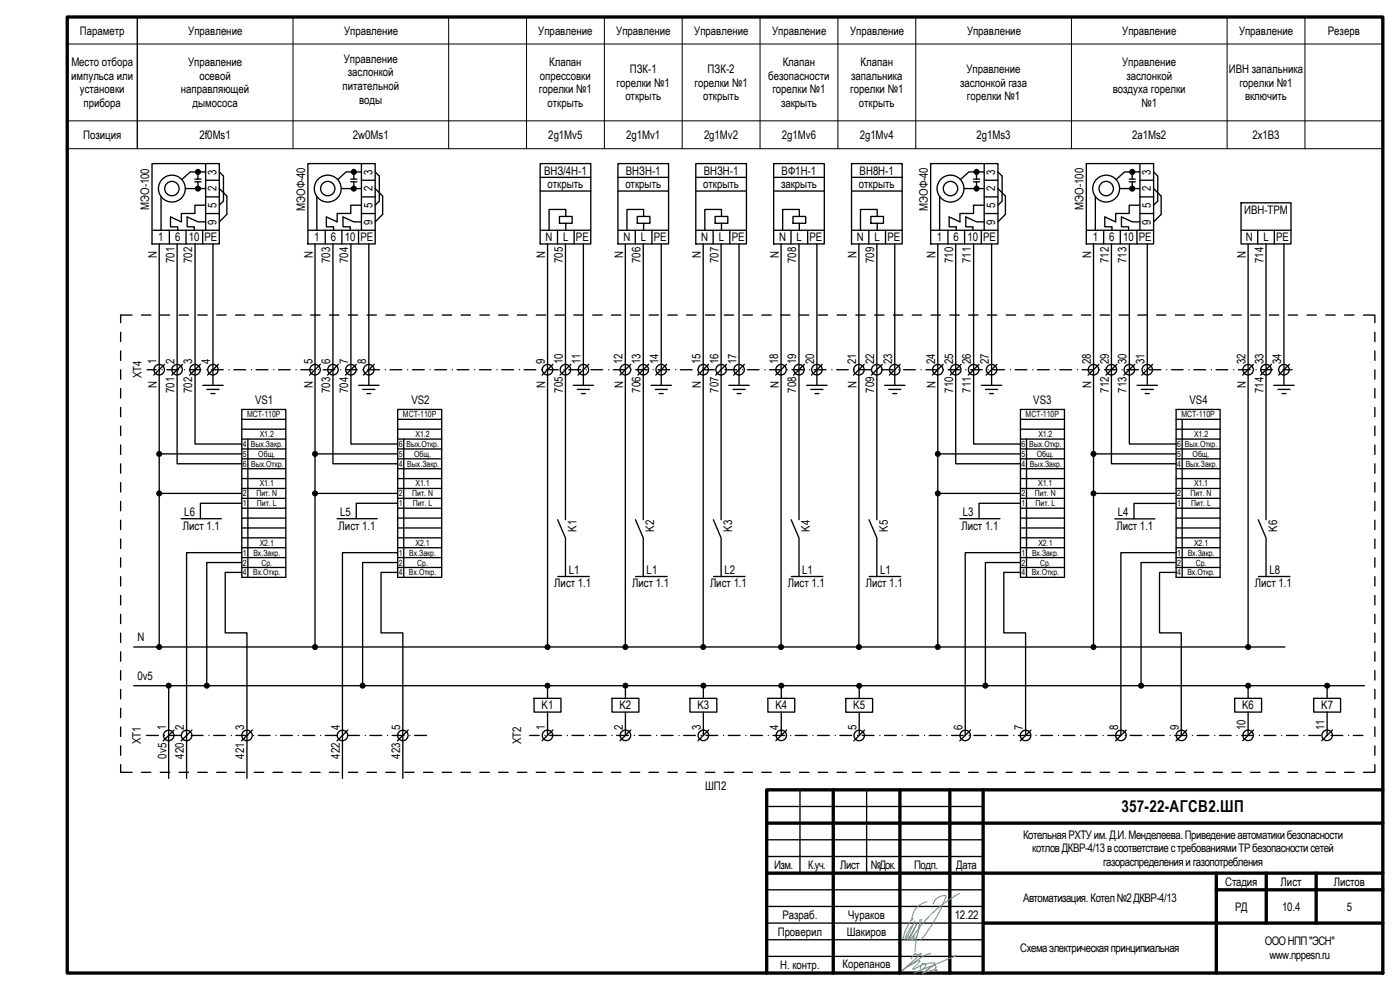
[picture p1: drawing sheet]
<svg xmlns="http://www.w3.org/2000/svg" width="420mm" height="297mm" viewBox="0 0 420 297" stroke-linecap="round" stroke-linejoin="round" font-family="sans-serif">
<g fill="none" stroke="#000" stroke-width=".4">
<path d="M45.6 49.1h20.2v24.1h-20.2zM48.3 58.9v10.2M55.6 56.6h6.1M58.5 53.7h1.8M58.5 54.5h1.8M59.4 52.2v1.5M59.4 54.5v1.6M61.7 51.6h-4.6l-2.5 2.3M61.7 49.1v20M61.7 54.1h4.1M61.7 59.1h4.1M65.8 51.6l1.3 1.2v7.5l-1.3 1.3"/>
<path d="M65.8 56.6l2.3 2.2v5.5l-2.3 2.3M92.4 49.1h20.2v24.1h-20.2zM95.1 58.9v10.2M102.4 56.6h6.1M105.3 53.7h1.8M105.3 54.5h1.8M106.2 52.2v1.5M106.2 54.5v1.6M108.5 51.6h-4.6l-2.5 2.3M108.5 54.1h4.1M108.5 59.1h4.1M108.5 49.1v20"/>
<path d="M112.6 51.6l1.2 1.2v7.5l-1.2 1.3M112.6 56.6l2.2 2.2v5.5l-2.2 2.3M162.1 49.1h15.2v24.1h-15.2zM162.1 53.2h15.2M162.1 57.3h15.2M185.5 53.2h15.1M185.5 57.3h15.1M185.5 49.1h15.1v24.1h-15.1zM208.8 53.2h15.2M208.8 57.3h15.2M208.8 49.1h15.2v24.1h-15.2zM232.2 53.2h15.2"/>
<path d="M232.2 57.3h15.2M232.2 49.1h15.2v24.1h-15.2zM255.6 53.2h15.2M255.6 57.3h15.2M255.6 49.1h15.2v24.1h-15.2zM279.3 49.1h20.2v24.1h-20.2zM282 58.9v10.2M289.3 56.6h6.1M292.2 53.7h1.8M292.2 54.5h1.8M293.1 52.2v1.5M293.1 54.5v1.6"/>
<path d="M295.4 51.6h-4.6l-2.6 2.3M295.4 54.1h4.1M295.4 59.1h4.1M295.4 49.1v20M299.5 51.6l1.2 1.2v7.5l-1.2 1.3M299.5 56.6l2.2 2.2v5.5l-2.2 2.3M326 49.1h20.2v24.1h-20.2zM328.7 58.9v10.2M336 56.6h6.1M338.9 53.7h1.8M338.9 54.5h1.8M339.8 52.2v1.5"/>
<path d="M339.8 54.5v1.6M342.1 54.1h4.1M342.1 59.1h4.1M342.1 49.1v20M342.1 51.6h-4.6l-2.5 2.3M346.2 51.6l1.3 1.2v7.5l-1.3 1.3M346.2 56.6l2.3 2.2v5.5l-2.3 2.3M45.8 69.1h20M47.8 73.2v120.2M50.8 69.1v4.1M53.2 73.2v65.9h19.4M55.8 69.1v4.1"/>
<path d="M58.5 73.2v60h14.1M60.8 69.1v4.1M61.7 66.6h-2.3l-3.2-1.5v3h2.1v1M61.7 61.6h-3.2v2.5h-4.1v2.5l-3.2-1.5v3h2.1v1M61.7 64.1h4.1M63.9 73.2v42.4M92.6 69.1h20M94.5 73.2v120.2M97.6 69.1v4.1M99.9 73.2v65.9h19.4M102.6 69.1v4.1M105.3 73.2v60h14"/>
<path d="M107.6 69.1v4.1M108.5 61.6h-3.2v2.5h-4.1v2.5l-3.3-1.5v3h2.2v1M108.5 66.6h-2.3l-3.3-1.5v3h2.2v1M108.5 64.1h4.1M110.7 73.2v42.4M162.3 69.1h15M164.3 73.2v120.2M167.3 69.1v4.1M167.9 64.9h3.8v2.1h-3.8zM169.7 73.2v82.7M169.8 64.9v-2.1h-5v6.3M169.8 67v2.1"/>
<path d="M172.3 69.1v4.1M175.1 73.2v42.4M185.7 69.1h14.9M187.7 73.2v120.2M190.7 69.1v4.1M191.3 64.9h3.8v2.1h-3.8zM193 73.2v82.7M193.2 64.9v-2.1h-5v6.3M193.2 67v2.1M195.7 69.1v4.1M198.4 73.2v42.4M209 69.1h15"/>
<path d="M211 73.2v120.2M214 69.1v4.1M214.6 64.9h3.8v2.1h-3.8zM216.4 73.2v82.7M216.5 64.9v-2.1h-5v6.3M216.5 67v2.1M219 69.1v4.1M221.8 73.2v42.4M232.4 69.1h15M234.4 73.2v120.2M237.4 69.1v4.1M238 64.9h3.8v2.1h-3.8z"/>
<path d="M239.8 73.2v82.7M239.9 64.9v-2.1h-5v6.3M239.9 67v2.1M242.4 69.1v4.1M245.2 73.2v42.4M255.7 69.1h15.1M257.8 73.2v120.2M260.7 69.1v4.1M261.4 64.9h3.7v2.1h-3.7zM263.2 73.2v82.7M263.3 64.9v-2.1h-5.1v6.3M263.3 67v2.1"/>
<path d="M265.8 69.1v4.1M268.5 73.2v42.4M279.5 69.1h20M281.4 73.2v120.2M284.5 69.1v4.1M286.8 73.2v65.9h19.4M289.5 69.1v4.1M292.2 73.2v60h14M294.5 69.1v4.1M295.4 61.6h-3.2v2.5h-4.1v2.5l-3.3-1.5v3h2.2v1M295.4 66.6h-2.3l-3.3-1.5v3h2.2v1M295.4 64.1h4.1"/>
<path d="M297.6 73.2v42.4M326.2 69.1h20M328.2 73.2v120.2M331.2 69.1v4.1M333.6 73.2v65.9h19.4M336.2 69.1v4.1M338.9 73.2v60h14.1M341.2 69.1v4.1M342.1 64.1h4.1M342.1 61.6h-3.2v2.5h-4.1v2.5l-3.2-1.5v3h2.1v1M342.1 66.6h-2.3l-3.2-1.5v3h2.1v1M344.3 73.2v42.4"/>
<path d="M372.5 60.9h14.9v12.3h-14.9zM372.5 69.1h14.9M374.6 73.2v120.2M377.5 69.1v4.1M380 73.2v82.7M382.4 69.1v4.1M385.3 73.2v42.4M36.2 99.7v2.8M39.6 94.5h-3.4v2.3M42.5 94.5h2.8M48.1 94.5h2.8M53.8 94.5h2.8"/>
<path d="M59.4 94.5h2.8M65 94.5h2.8M70.7 94.5h2.8M76.3 94.5h2.8M81.9 94.5h2.9M87.6 94.5h2.8M93.2 94.5h2.9M98.9 94.5h2.8M104.5 94.5h2.8M110.2 94.5h2.8M115.8 94.5h2.8M121.4 94.5h2.9"/>
<path d="M127.1 94.5h2.8M132.7 94.5h2.8M138.4 94.5h2.8M144 94.5h2.8M149.7 94.5h2.8M155.3 94.5h2.8M160.9 94.5h2.9M166.6 94.5h2.8M172.2 94.5h2.8M177.9 94.5h2.8M183.5 94.5h2.8M189.2 94.5h2.8"/>
<path d="M194.8 94.5h2.8M200.4 94.5h2.9M206.1 94.5h2.8M211.7 94.5h2.8M217.3 94.5h2.9M223 94.5h2.8M228.6 94.5h2.9M234.3 94.5h2.8M239.9 94.5h2.8M245.6 94.5h2.8M251.2 94.5h2.8M256.8 94.5h2.9"/>
<path d="M262.5 94.5h2.8M268.1 94.5h2.8M273.8 94.5h2.8M279.4 94.5h2.8M285.1 94.5h2.8M290.7 94.5h2.8M296.3 94.5h2.9M302 94.5h2.8M307.6 94.5h2.8M313.3 94.5h2.8M318.9 94.5h2.8M324.6 94.5h2.8"/>
<path d="M330.2 94.5h2.8M335.8 94.5h2.9M341.5 94.5h2.8M347.1 94.5h2.8M352.8 94.5h2.8M358.4 94.5h2.8M364 94.5h2.9M369.7 94.5h2.8M375.3 94.5h2.9M381 94.5h2.8M386.6 94.5h2.8M392.2 94.5h2.9"/>
<path d="M397.9 94.5h2.8M403.5 94.5h2.8M409.2 94.5h3.4v2.3M412.6 99.7v2.8M36.2 105.3v2.8M36.2 111v2.8M36.2 116.6v2.8M44.2 110.9h2.7M48.7 110.9h.1M49.4 109.3l-3.2 3.2M50.1 110.9h3.5M54.8 109.3l-3.3 3.2"/>
<path d="M55.4 110.9h.1M56.8 110.9h3.5M60.1 109.3l-3.2 3.2M60.9 115.6h6.1M62.1 110.9h.1M62.1 116.8h3.6M63.3 118.1h1.2M63.5 110.9h3.5M65.5 109.3l-3.2 3.2M68.8 110.9h.1M70.2 110.9h3.5M75.5 110.9h.1"/>
<path d="M76.9 110.9h3.5M82.2 110.9h.1M83.6 110.9h3.5M88.9 110.9h.1M90.3 110.9h3.5M95.6 110.9h.1M96.1 109.3l-3.2 3.2M97 110.9h3.5M101.5 109.3l-3.2 3.2M102.3 110.9h.1M103.7 110.9h3.5M106.9 109.3l-3.2 3.2"/>
<path d="M107.6 115.6h6.1M108.9 116.8h3.6M109 110.9h.1M110.1 118.1h1.2M110.4 110.9h3.5M112.3 109.3l-3.2 3.2M115.7 110.9h.1M117.1 110.9h3.5M122.4 110.9h.1M123.8 110.9h3.5M129.1 110.9h.1M130.5 110.9h3.5"/>
<path d="M135.8 110.9h.1M137.2 110.9h3.5M142.5 110.9h.1M143.9 110.9h3.5M149.2 110.9h.1M150.6 110.9h3.5M155.9 110.9h.1M157.3 110.9h3.5M162.5 110.9h.1M164 110.9h3.5M165.9 109.3l-3.2 3.2M169.3 110.9h.1"/>
<path d="M170.7 110.9h3.5M171.3 109.3l-3.2 3.2M172 115.6h6.1M173.3 116.8h3.6M174.5 118.1h1.2M175.9 110.9h.1M176.7 109.3l-3.3 3.2M177.4 110.9h3.5M182.7 110.9h.1M184.1 110.9h3.5M189.3 109.3l-3.2 3.2M189.3 110.9h.1"/>
<path d="M190.8 110.9h3.5M194.7 109.3l-3.3 3.2M195.4 115.6h6.1M196.1 110.9h.1M196.6 116.8h3.6M197.5 110.9h3.5M197.9 118.1h1.1M200.1 109.3l-3.3 3.2M202.8 110.9h.1M204.2 110.9h3.5M209.5 110.9h.1M210.9 110.9h3.5"/>
<path d="M212.7 109.3l-3.3 3.2M216.2 110.9h.1M217.6 110.9h3.5M218 109.3l-3.2 3.2M218.7 115.6h6.1M220 116.8h3.6M221.2 118.1h1.2M222.9 110.9h.1M223.4 109.3l-3.2 3.2M224.3 110.9h3.5M229.6 110.9h.1M231 110.9h3.5"/>
<path d="M236 109.3l-3.2 3.2M236.3 110.9h.1M237.7 110.9h3.5M241.4 109.3l-3.2 3.2M242.1 115.6h6.1M243 110.9h.1M243.3 116.8h3.7M244.4 110.9h3.5M244.6 118.1h1.2M246.8 109.3l-3.3 3.2M249.6 110.9h.1M251.1 110.9h3.5"/>
<path d="M256.4 110.9h.1M257.8 110.9h3.5M259.4 109.3l-3.3 3.2M263 110.9h.1M264.5 110.9h3.5M264.8 109.3l-3.3 3.2M265.5 115.6h6.1M266.7 116.8h3.7M267.9 118.1h1.2M269.8 110.9h.1M270.1 109.3l-3.2 3.2M271.2 110.9h3.5"/>
<path d="M276.4 110.9h.1M277.9 110.9h3.5M283.1 109.3l-3.3 3.2M283.2 110.9h.1M284.6 110.9h3.5M288.4 109.3l-3.2 3.2M289.8 110.9h.1M291.3 110.9h3.5M293.8 109.3l-3.2 3.2M294.5 115.6h6.1M295.8 116.8h3.6M296.6 110.9h.1"/>
<path d="M297 118.1h1.2M298 110.9h3.5M299.2 109.3l-3.2 3.2M303.2 110.9h.1M304.7 110.9h3.5M310 110.9h.1M311.4 110.9h3.5M316.6 110.9h.1M318.1 110.9h3.5M323.4 110.9h.1M324.7 110.9h3.6M329.8 109.3l-3.3 3.2"/>
<path d="M330 110.9h.1M331.5 110.9h3.5M335.2 109.3l-3.3 3.2M336.8 110.9h.1M338.1 110.9h3.6M340.5 109.3l-3.2 3.2M341.3 115.6h6.1M342.5 116.8h3.6M343.4 110.9h.1M343.7 118.1h1.2M344.9 110.9h3.5M345.9 109.3l-3.2 3.2"/>
<path d="M350.1 110.9h.1M351.6 110.9h3.5M356.8 110.9h.1M358.3 110.9h3.5M363.5 110.9h.1M365 110.9h3.5M370.2 110.9h.1M371.7 110.9h3.5M376.2 109.3l-3.3 3.2M376.9 110.9h.1M378.4 110.9h3.5M381.6 109.3l-3.3 3.2"/>
<path d="M382.3 115.6h6.1M383.5 116.8h3.6M383.6 110.9h.1M384.8 118.1h1.1M385.1 110.9h2.7M386.9 109.3l-3.2 3.2M412.6 105.3v2.8M412.6 111v2.8M412.6 116.6v2.8M36.2 122.2v2.9M36.2 127.9v2.8M36.2 133.5v2.8"/>
<path d="M36.2 139.2v2.8M48.5 136.2h24.1M72.6 122.9h13.2v50.3h-13.2zM72.6 125.8h13.2M72.6 128.8h13.2M72.6 131.7h13.2M72.6 134.7h13.2M72.6 137.7h13.2M74.4 131.7v41.5M95.3 136.2h24M119.3 122.9h13.3v50.3h-13.3zM119.3 125.8h13.3"/>
<path d="M119.3 128.8h13.3M119.3 131.7h13.3M119.3 134.7h13.3M119.3 137.7h13.3M121.2 131.7v41.5M282.2 136.2h24M306.2 122.9h13.3v50.3h-13.3zM306.2 125.8h13.3M306.2 128.8h13.3M306.2 131.7h13.3M306.2 134.7h13.3M306.2 137.7h13.3"/>
<path d="M308.1 131.7v41.5M328.9 136.2h24.1M353 122.9h13.2v50.3h-13.2zM353 125.8h13.2M353 128.8h13.2M353 131.7h13.2M353 134.7h13.2M353 137.7h13.2M354.8 125.8v47.4M412.6 122.2v2.9M412.6 127.9v2.8M412.6 133.5v2.8"/>
<path d="M412.6 139.2v2.8M36.2 144.8v2.8M36.2 150.5v2.8M36.2 156.1v2.8M48.5 148h24.1M54.4 155.6h12M72.6 151h-12.5v4.6M72.6 140.6h13.2M72.6 143.6h13.2M72.6 146.6h13.2M72.6 149.5h13.2M72.6 152.5h13.2"/>
<path d="M72.6 155.4h13.2M72.6 158.4h13.2M95.3 148h24M101.2 155.6h12M119.3 151h-12.4v4.6M119.3 140.6h13.3M119.3 143.6h13.3M119.3 146.6h13.3M119.3 149.5h13.3M119.3 152.5h13.3M119.3 155.4h13.3M119.3 158.4h13.3"/>
<path d="M167.4 155.9l2.3 5.5v11.6M190.7 155.9l2.3 5.5v11.6M214.1 155.9l2.3 5.5v11.6M237.4 155.9l2.4 5.5v11.6M260.8 155.9l2.4 5.5v11.6M282.2 148h24M288.1 155.6h12M306.2 151h-12.4v4.6M306.2 140.6h13.3M306.2 143.6h13.3M306.2 146.6h13.3M306.2 149.5h13.3"/>
<path d="M306.2 152.5h13.3M306.2 155.4h13.3M306.2 158.4h13.3M328.9 148h24.1M334.6 155.7h12M352.8 151h-12.5v4.7M353 155.4h13.2M353 158.4h13.2M353 140.6h13.2M353 143.6h13.2M353 146.6h13.2M353 149.5h13.2"/>
<path d="M353 152.5h13.2M377.6 155.9l2.4 5.5v11.6M412.6 144.8v2.8M412.6 150.5v2.8M412.6 156.1v2.8M36.2 161.7v2.8M36.2 167.4v2.8M36.2 173v2.8M36.2 178.6v2.9M72.6 161.4h13.2M72.6 164.3h13.2M72.6 167.3h13.2"/>
<path d="M72.6 170.3h13.2M72.6 168.8h-10.6v36.2M72.6 165.8h-16.6v67.7M72.6 171.7h-5v18.2h6.5v43.6M119.3 168.8h-10.5v36.2M119.3 171.7h-4.9v18.2h6.5v43.6M119.3 165.8h-16.5v67.7M119.3 161.4h13.3M119.3 164.3h13.3M119.3 167.3h13.3M119.3 170.3h13.3M167.4 173h9.5"/>
<path d="M190.8 173h9.4M214.1 173h9.5M237.5 173h9.5M260.8 173h9.5M306.2 168.8h-10.5v36.2M306.2 161.4h13.3M306.2 164.3h13.3M306.2 167.3h13.3M306.2 170.3h13.3M306.2 171.7h-4.9v18.2h6.5v30.8M306.2 165.8h-16.5v54.9M353 168.8h-10.6v36.2"/>
<path d="M353 161.4h13.2M353 164.3h13.2M353 167.3h13.2M353 170.3h13.2M353 171.7h-5v18.2h6.5v30.8M353 165.8h-16.6v54.9M377.7 173h9.4M412.6 161.7v2.8M412.6 167.4v2.8M412.6 173v2.8M412.6 178.6v2.9M36.2 184.3v2.8"/>
<path d="M36.2 189.9v2.9M36.2 195.6v2.8M40.1 194.1h345.5M412.6 184.3v2.8M412.6 189.9v2.9M412.6 195.6v2.8M36.2 201.2v2.8M36.2 206.9v2.8M36.2 212.5v2.8M36.2 218.1v2.9M40.1 205.7h369.4M50.6 206.5v27"/>
<path d="M52.2 219.1l-3.2 3.2M57.6 219.1l-3.2 3.2M75.7 219.1l-3.2 3.2M104.4 219.1l-3.3 3.2M122.5 219.1l-3.2 3.2M160.3 209.5h8v4.2h-8zM164.3 206.5v3M164.3 213.7v6.9M165.9 219l-3.2 3.2M183.7 209.5h8v4.2h-8zM187.7 206.5v3M187.7 213.7v6.9"/>
<path d="M189.3 219l-3.2 3.2M207.1 209.5h8v4.2h-8zM211.1 206.5v3M211.1 213.7v6.9M212.7 219l-3.2 3.2M230.5 209.5h8v4.2h-8zM234.5 206.5v3M234.5 213.7v6.9M236.1 219l-3.3 3.2M253.8 209.6h8.1v4.1h-8.1zM257.9 206.5v3.1M257.9 213.7v7"/>
<path d="M259.5 219.1l-3.3 3.2M291.3 219.1l-3.3 3.2M309.4 219.1l-3.2 3.2M338 219.1l-3.2 3.2M356.2 219.1l-3.3 3.2M370.6 209.5h8v4.2h-8zM374.6 206.5v3M374.6 213.7v6.9M376.2 219l-3.3 3.2M394.3 209.5h8v4.2h-8zM398.3 206.5v3M398.3 213.7v6.9"/>
<path d="M399.9 219l-3.2 3.2M412.6 201.2v2.8M412.6 206.9v2.8M412.6 212.5v2.8M412.6 218.1v2.9M36.2 223.8v2.8M36.2 229.4v2.3h3.4M42.5 231.7h2.8M44 220.7h3.6M48.1 231.7h2.8M49.3 220.7h.1M50.7 220.7h3.5"/>
<path d="M53.8 231.7h2.8M56 220.7h.1M57.4 220.7h3.5M59.4 231.7h2.8M62.7 220.7h.1M64.1 220.7h3.5M65 231.7h2.8M69.4 220.7h.1M70.7 231.7h2.8M70.8 220.7h3.5M76.1 220.7h.1M76.3 231.7h2.8"/>
<path d="M77.5 220.7h3.6M81.9 231.7h2.9M82.8 220.7h.1M84.2 220.7h3.5M87.6 231.7h2.8M89.5 220.7h.1M90.9 220.7h3.6M93.2 231.7h2.9M96.2 220.7h.1M97.6 220.7h3.5M98.9 231.7h2.8M102.9 220.7h.1"/>
<path d="M104.3 220.7h3.6M104.5 231.7h2.8M109.6 220.7h.1M110.2 231.7h2.8M111 220.7h3.5M115.8 231.7h2.8M116.3 220.7h.1M117.7 220.7h3.6M121.4 231.7h2.9M123 220.7h.1M124.4 220.7h3.6M127.1 231.7h2.8"/>
<path d="M132.7 231.7h2.8M138.4 231.7h2.8M144 231.7h2.8M149.7 231.7h2.8M155.3 231.7h2.8M159 220.7h2.8M160.9 231.7h2.9M163.6 220.7h.1M165 220.7h3.5M166.6 231.7h2.8M170.3 220.7h.1M171.7 220.7h3.5"/>
<path d="M172.2 231.7h2.8M177 220.7h.1M177.9 231.7h2.8M178.4 220.7h3.5M183.5 231.7h2.8M183.7 220.7h.1M185.1 220.7h3.5M189.2 231.7h2.8M190.4 220.7h.1M191.8 220.7h3.5M194.8 231.7h2.8M197.1 220.7h.1"/>
<path d="M198.5 220.7h3.5M200.4 231.7h2.9M203.8 220.7h.1M205.2 220.7h3.5M206.1 231.7h2.8M210.4 220.7h.1M211.7 231.7h2.8M211.9 220.7h3.5M217.2 220.7h.1M217.3 231.7h2.9M218.6 220.7h3.5M223 231.7h2.8"/>
<path d="M223.8 220.7h.1M225.3 220.7h3.5M228.6 231.7h2.9M230.6 220.7h.1M232 220.7h3.5M234.3 231.7h2.8M237.3 220.7h.1M238.7 220.7h3.5M239.9 231.7h2.8M240.1 237v25M244 220.7h.1M245.4 220.7h3.5"/>
<path d="M245.6 231.7h2.8M250.1 237v55M250.7 220.7h.1M251.2 231.7h2.8M252.1 220.7h3.5M256.8 231.7h2.9M257.4 220.7h.1M258.8 220.7h3.5M260.1 237v25M262.5 231.7h2.8M264.1 220.7h.1M265.5 220.7h3.5"/>
<path d="M268.1 231.7h2.8M270.1 237v55M270.8 220.7h.1M272.2 220.7h3.5M273.8 231.7h2.8M277.5 220.7h.1M278.9 220.7h3.5M279.4 231.7h2.8M284.2 220.7h.1M285.1 237v55M285.1 231.7h2.8M285.6 220.7h3.5"/>
<path d="M290.7 231.7h2.8M290.9 220.7h.1M292.3 220.7h3.5M295.1 237v55M296.3 231.7h2.9M297.5 220.7h.1M299 220.7h3.5M302 231.7h2.8M304.3 220.7h.1M305.7 220.7h3.5M307.6 231.7h2.8M310.9 220.7h.1"/>
<path d="M312.4 220.7h3.5M313.3 231.7h2.8M317.7 220.7h.1M318.9 231.7h2.8M319.1 220.7h3.5M324.3 220.7h.1M324.6 231.7h2.8M325.8 220.7h3.5M330.2 231.7h2.8M331.1 220.7h.1M332.5 220.7h3.5M335.8 231.7h2.9"/>
<path d="M337.7 220.7h.1M339.2 220.7h3.5M341.5 231.7h2.8M344.5 220.7h.1M345.9 220.7h3.5M347.1 231.7h2.8M351.1 220.7h.1M352.6 220.7h3.5M352.8 231.7h2.8M357.9 220.7h.1M358.4 231.7h2.8M359.3 220.7h3.5"/>
<path d="M364 231.7h2.9M364.5 220.7h.1M366 220.7h3.5M369.7 231.7h2.8M371.3 220.7h.1M372.6 220.7h3.6M375.3 231.7h2.9M377.9 220.7h.1M379.4 220.7h3.5M381 231.7h2.8M384.7 220.7h.1M386.1 220.7h3.5"/>
<path d="M386.6 231.7h2.8M391.3 220.7h.1M392.2 231.7h2.9M392.8 220.7h3.5M397.9 231.7h2.8M398 220.7h.1M399.5 220.7h3.5M403.5 231.7h2.8M404.7 220.7h.1M406.2 220.7h2.8M412.6 229.4v2.3h-3.4M412.6 223.8v2.8"/>
<path d="M415 237h-184.9v55M230.1 247h184.9M230.1 242h65M230.1 252h65M230.1 257h65M230.1 262h184.9M230.1 267h65M230.1 272h65M365 262v30M365 267h50M380 262v15M395 262v15"/>
<path d="M415 277h-184.9M230.1 287h65M230.1 282h65"/>
<circle cx="51.6" cy="56.6" r="4"/>
<circle cx="51.6" cy="56.6" r="2.16"/>
<circle cx="98.4" cy="56.6" r="2.16"/>
<circle cx="98.4" cy="56.6" r="4"/>
<circle cx="285.3" cy="56.6" r="2.16"/>
<circle cx="285.3" cy="56.6" r="4"/>
<circle cx="332" cy="56.6" r="4"/>
<circle cx="332" cy="56.6" r="2.16"/>
<circle cx="47.8" cy="110.9" r="1.57"/>
<circle cx="53.2" cy="110.9" r="1.57"/>
<circle cx="58.5" cy="110.9" r="1.57"/>
<circle cx="63.9" cy="110.9" r="1.57"/>
<circle cx="94.5" cy="110.9" r="1.58"/>
<circle cx="99.9" cy="110.9" r="1.58"/>
<circle cx="105.3" cy="110.9" r="1.57"/>
<circle cx="110.7" cy="110.9" r="1.57"/>
<circle cx="164.3" cy="110.9" r="1.57"/>
<circle cx="169.7" cy="110.9" r="1.57"/>
<circle cx="175.1" cy="110.9" r="1.57"/>
<circle cx="187.7" cy="110.9" r="1.58"/>
<circle cx="193.1" cy="110.9" r="1.58"/>
<circle cx="198.4" cy="110.9" r="1.57"/>
<circle cx="211" cy="110.9" r="1.57"/>
<circle cx="216.4" cy="110.9" r="1.58"/>
<circle cx="221.8" cy="110.9" r="1.58"/>
<circle cx="234.4" cy="110.9" r="1.57"/>
<circle cx="239.8" cy="110.9" r="1.57"/>
<circle cx="245.2" cy="110.9" r="1.57"/>
<circle cx="257.8" cy="110.9" r="1.58"/>
<circle cx="263.1" cy="110.9" r="1.57"/>
<circle cx="268.5" cy="110.9" r="1.57"/>
<circle cx="281.4" cy="110.9" r="1.57"/>
<circle cx="286.8" cy="110.9" r="1.58"/>
<circle cx="292.2" cy="110.9" r="1.58"/>
<circle cx="297.6" cy="110.9" r="1.57"/>
<circle cx="328.2" cy="110.9" r="1.57"/>
<circle cx="333.5" cy="110.9" r="1.57"/>
<circle cx="338.9" cy="110.9" r="1.57"/>
<circle cx="344.3" cy="110.9" r="1.57"/>
<circle cx="374.6" cy="110.9" r="1.57"/>
<circle cx="380" cy="110.9" r="1.58"/>
<circle cx="385.3" cy="110.9" r="1.58"/>
<circle cx="50.6" cy="220.7" r="1.57"/>
<circle cx="56" cy="220.7" r="1.57"/>
<circle cx="74.1" cy="220.7" r="1.57"/>
<circle cx="102.8" cy="220.7" r="1.57"/>
<circle cx="120.9" cy="220.7" r="1.57"/>
<circle cx="164.3" cy="220.6" r="1.57"/>
<circle cx="187.7" cy="220.6" r="1.58"/>
<circle cx="211.1" cy="220.6" r="1.58"/>
<circle cx="234.5" cy="220.6" r="1.57"/>
<circle cx="257.9" cy="220.7" r="1.57"/>
<circle cx="289.7" cy="220.7" r="1.57"/>
<circle cx="307.8" cy="220.7" r="1.57"/>
<circle cx="336.4" cy="220.7" r="1.57"/>
<circle cx="354.6" cy="220.7" r="1.57"/>
<circle cx="374.6" cy="220.6" r="1.57"/>
<circle cx="398.3" cy="220.6" r="1.58"/>
</g>
<g fill="none" stroke="#000" stroke-width=".3">
<path d="M20.2 13.2h394.8M41.2 5.1v39.5M87.9 5.1v39.5M134.7 5.1v39.5M158 5.1v39.5M181.4 5.1v39.5M204.7 5.1v39.5M228.1 5.1v39.5M251.5 5.1v39.5M274.8 5.1v39.5M321.6 5.1v39.5M368.3 5.1v39.5"/>
<path d="M391.6 5.1v39.5M20.2 36.3h394.8M20.2 44.6h394.8"/>
<circle cx="47.8" cy="136.2" r=".75"/>
<circle cx="94.6" cy="136.2" r=".75"/>
<circle cx="281.5" cy="136.2" r=".75"/>
<circle cx="328.2" cy="136.2" r=".75"/>
<circle cx="47.8" cy="148" r=".75"/>
<circle cx="94.6" cy="148.1" r=".75"/>
<circle cx="281.5" cy="148.1" r=".75"/>
<circle cx="328.2" cy="148" r=".75"/>
<circle cx="47.8" cy="194.1" r=".75"/>
<circle cx="94.6" cy="194.1" r=".75"/>
<circle cx="164.3" cy="194.1" r=".75"/>
<circle cx="187.7" cy="194.1" r=".75"/>
<circle cx="211" cy="194.1" r=".75"/>
<circle cx="234.4" cy="194.1" r=".75"/>
<circle cx="257.8" cy="194.1" r=".75"/>
<circle cx="281.5" cy="194.1" r=".75"/>
<circle cx="328.2" cy="194.1" r=".75"/>
<circle cx="374.6" cy="194.1" r=".75"/>
<circle cx="50.6" cy="205.7" r=".75"/>
<circle cx="62" cy="205.7" r=".74"/>
<circle cx="108.8" cy="205.7" r=".75"/>
<circle cx="164.3" cy="205.7" r=".75"/>
<circle cx="187.7" cy="205.7" r=".75"/>
<circle cx="211.1" cy="205.7" r=".75"/>
<circle cx="234.5" cy="205.7" r=".75"/>
<circle cx="257.9" cy="205.8" r=".75"/>
<circle cx="295.7" cy="205.7" r=".75"/>
<circle cx="342.5" cy="205.7" r=".75"/>
<circle cx="374.6" cy="205.7" r=".75"/>
<circle cx="398.3" cy="205.7" r=".75"/>
</g>
<g fill="none" stroke="#3dad99" stroke-width=".3">
<path d="M274 275.5a13 13 0 0 0-3 6.4M274.2 277.2a15 15 0 0 0-2.7 4.8M274.6 276.3l-2.7 5.6M275.6 279.6l-.7 2.9-.3 3M276.1 275.9l-.5 3.7M276.5 275.8l-.9 3.8M278.2 270.6a5.6 5.6 0 0 0-4.5 5.5M280.1 271.1a3.5 3.5 0 0 1 3.9-2.3 42.7 42.7 0 0 1-7.7 13.2M288 268a38.6 38.6 0 0 0-13.8 12.8M271.9 290.3l4-2.1 .1 .4-2 2.2h.3l2.1-1.3-.2 1 .1 .3 .3 .1 .8-.5a.66 .66 0 0 0 .4-1 .66 .66 0 0 0-1.1 0l3.4-.5h.5v.3l-3.7 2.8M272.2 281l.5 .1 .2 .6M272.9 281.9l2.3-4.7-2.8 4.8"/>
<path d="M273.6 281.6l-.2 .4M274 280.8a.64 .64 0 0 1 .2 .7 .64 .64 0 0 1-.6 .4zM274.1 281.6l-.7 .4M274.3 281l-.1 1.1M275.3 280.4l-.7 1.7M277 292l3.2-2.3a.46 .46 0 0 1 .5 0 .46 .46 0 0 1 .2 .6l-.3 .6 .3 .4a.26 .26 0 0 0 .3-.3 .26 .26 0 0 0-.4-.2l-4 1.2M279.3 286.2l-1.9 .5-6.5 4.4 5.7-5.1a1.59 1.59 0 0 1-2 .1l-1.2 1.6M287 286.8l-12.8 5.2"/>
</g>
<g fill="none" stroke="#000" stroke-width="1">
<path d="M20.2 5.1h394.8v286.9h-394.8zM250.1 237v55M270.1 237v55M285.1 237v55M295.1 237v55M415 237h-184.9v55M230.1 247h184.9M230.1 262h184.9M295.1 277h119.9M365 262v30M365 267h50M380 262v15"/>
<path d="M395 262v15"/>
</g>
<g fill="#000">
<circle cx="47.8" cy="136.2" r=".75"/>
<circle cx="94.5" cy="136.2" r=".74"/>
<circle cx="281.4" cy="136.2" r=".74"/>
<circle cx="328.2" cy="136.2" r=".75"/>
<circle cx="47.8" cy="148.1" r=".75"/>
<circle cx="94.5" cy="148" r=".74"/>
<circle cx="281.4" cy="148" r=".74"/>
<circle cx="328.2" cy="148.1" r=".75"/>
<circle cx="47.8" cy="194.1" r=".75"/>
<circle cx="94.5" cy="194.1" r=".74"/>
<circle cx="164.3" cy="194.1" r=".75"/>
<circle cx="187.7" cy="194.1" r=".74"/>
<circle cx="211" cy="194.1" r=".74"/>
<circle cx="234.4" cy="194.1" r=".75"/>
<circle cx="257.8" cy="194.1" r=".75"/>
<circle cx="281.4" cy="194.1" r=".74"/>
<circle cx="328.2" cy="194.1" r=".75"/>
<circle cx="374.6" cy="194.1" r=".74"/>
<circle cx="50.6" cy="205.7" r=".75"/>
<circle cx="62.1" cy="205.7" r=".75"/>
<circle cx="108.8" cy="205.7" r=".75"/>
<circle cx="164.3" cy="205.7" r=".75"/>
<circle cx="187.7" cy="205.7" r=".75"/>
<circle cx="211.1" cy="205.7" r=".75"/>
<circle cx="234.5" cy="205.7" r=".75"/>
<circle cx="257.9" cy="205.8" r=".74"/>
<circle cx="295.7" cy="205.7" r=".75"/>
<circle cx="342.5" cy="205.7" r=".75"/>
<circle cx="374.6" cy="205.7" r=".75"/>
<circle cx="398.3" cy="205.7" r=".75"/>
</g>
<g fill="none" stroke="#000" stroke-width=".8">
<circle cx="59.4" cy="51.6" r=".53"/>
<circle cx="59.4" cy="56.6" r=".52"/>
<circle cx="106.2" cy="51.6" r=".52"/>
<circle cx="106.2" cy="56.6" r=".52"/>
<circle cx="293.1" cy="51.6" r=".52"/>
<circle cx="293.1" cy="56.6" r=".52"/>
<circle cx="339.8" cy="51.6" r=".53"/>
<circle cx="339.8" cy="56.6" r=".52"/>
</g>
<text font-size="4.9" x="336.6" y="243.7">357-22-АГСВ2.ШП</text>
<g font-size="3.5">
<text x="24" y="10.4">Параметр</text>
<text x="56.5" y="10.4">Управление</text>
<text x="103.3" y="10.4">Управление</text>
<text x="161.6" y="10.4">Управление</text>
<text x="184.9" y="10.4">Управление</text>
<text x="208.3" y="10.4">Управление</text>
<text x="231.7" y="10.4">Управление</text>
<text x="255.1" y="10.4">Управление</text>
<text x="290.2" y="10.4">Управление</text>
<text x="336.8" y="10.4">Управление</text>
<text x="371.8" y="10.4">Управление</text>
<text x="398.5" y="10.4">Резерв</text>
<text x="21.4" y="23.9">импульса или</text>
<text x="21.4" y="19.8">Место отбора</text>
<text x="56.4" y="19.8">Управление</text>
<text x="59.9" y="23.9">осевой</text>
<text x="103.2" y="18.8">Управление</text>
<text x="104.4" y="22.9">заслонкой</text>
<text x="162" y="23.9">опрессовки</text>
<text x="164.8" y="19.8">Клапан</text>
<text x="189" y="21.9">ПЗК-1</text>
<text x="212.4" y="21.9">ПЗК-2</text>
<text x="230.6" y="23.9">безопасности</text>
<text x="234.9" y="19.8">Клапан</text>
<text x="255.4" y="23.9">запальника</text>
<text x="258.3" y="19.8">Клапан</text>
<text x="290.1" y="21.9">Управление</text>
<text x="336.8" y="19.8">Управление</text>
<text x="338" y="23.9">заслонкой</text>
<text x="368.8" y="21.9">ИВН запальника</text>
<text x="24" y="28">установки</text>
<text x="54.3" y="28">направляющей</text>
<text x="102.8" y="27">питательной</text>
<text x="161.7" y="28">горелки №1</text>
<text x="185.1" y="26">горелки №1</text>
<text x="208.5" y="26">горелки №1</text>
<text x="231.8" y="28">горелки №1</text>
<text x="255.2" y="28">горелки №1</text>
<text x="288.1" y="26">заслонкой газа</text>
<text x="334" y="28">воздуха горелки</text>
<text x="372" y="26">горелки №1</text>
<text x="25.1" y="32.2">прибора</text>
<text x="57.8" y="32.2">дымососа</text>
<text x="107.8" y="31.1">воды</text>
<text x="164.3" y="32.2">открыть</text>
<text x="187.7" y="30.1">открыть</text>
<text x="211" y="30.1">открыть</text>
<text x="234.4" y="32.2">закрыть</text>
<text x="257.8" y="32.2">открыть</text>
<text x="290.2" y="30.1">горелки №1</text>
<text x="342.5" y="32.2">№1</text>
<text x="373.6" y="30.1">включить</text>
<text x="24.9" y="41.7">Позиция</text>
<text x="59.8" y="41.7">2f0Ms1</text>
<text x="105.9" y="41.7">2w0Ms1</text>
<text x="164.6" y="41.7">2g1Mv5</text>
<text x="187.9" y="41.7">2g1Mv1</text>
<text x="211.3" y="41.7">2g1Mv2</text>
<text x="234.6" y="41.7">2g1Mv6</text>
<text x="258" y="41.7">2g1Mv4</text>
<text x="293.1" y="41.7">2g1Ms3</text>
<text x="339.8" y="41.7">2a1Ms2</text>
<text x="375.9" y="41.7">2x1B3</text>
<text x="65" y="52.4" transform="rotate(-90 65 52.4)">3</text>
<text x="111.8" y="52.4" transform="rotate(-90 111.8 52.4)">3</text>
<text x="163.3" y="52.4">ВНЗ/4Н-1</text>
<text x="187.8" y="52.4">ВНЗН-1</text>
<text x="211.2" y="52.4">ВНЗН-1</text>
<text x="234.6" y="52.4">ВФ1Н-1</text>
<text x="258" y="52.4">ВН8Н-1</text>
<text x="298.7" y="52.4" transform="rotate(-90 298.7 52.4)">3</text>
<text x="345.4" y="52.4" transform="rotate(-90 345.4 52.4)">3</text>
<text x="65" y="57.4" transform="rotate(-90 65 57.4)">2</text>
<text x="111.8" y="57.4" transform="rotate(-90 111.8 57.4)">2</text>
<text x="164.3" y="56.5">открыть</text>
<text x="187.7" y="56.5">открыть</text>
<text x="211" y="56.5">открыть</text>
<text x="234.4" y="56.5">закрыть</text>
<text x="257.8" y="56.5">открыть</text>
<text x="298.7" y="57.4" transform="rotate(-90 298.7 57.4)">2</text>
<text x="345.4" y="57.4" transform="rotate(-90 345.4 57.4)">2</text>
<text x="44.8" y="62.9" transform="rotate(-90 44.8 62.9)">МЭО-100</text>
<text x="65" y="62.4" transform="rotate(-90 65 62.4)">5</text>
<text x="91.6" y="63.2" transform="rotate(-90 91.6 63.2)">МЭОФ-40</text>
<text x="111.8" y="62.4" transform="rotate(-90 111.8 62.4)">5</text>
<text x="278.5" y="63.2" transform="rotate(-90 278.5 63.2)">МЭОФ-40</text>
<text x="298.7" y="62.4" transform="rotate(-90 298.7 62.4)">5</text>
<text x="325.2" y="62.9" transform="rotate(-90 325.2 62.9)">МЭО-100</text>
<text x="345.4" y="62.4" transform="rotate(-90 345.4 62.4)">5</text>
<text x="373.4" y="64.1">ИВН-ТРМ</text>
<text x="65" y="67.4" transform="rotate(-90 65 67.4)">9</text>
<text x="111.8" y="67.4" transform="rotate(-90 111.8 67.4)">9</text>
<text x="298.7" y="67.4" transform="rotate(-90 298.7 67.4)">9</text>
<text x="345.4" y="67.4" transform="rotate(-90 345.4 67.4)">9</text>
<text x="47.1" y="77.5" transform="rotate(-90 47.1 77.5)">N</text>
<text x="47.5" y="72.4">1</text>
<text x="52.5" y="72.4">6</text>
<text x="56.7" y="72.4">10 PE</text>
<text x="93.9" y="77.5" transform="rotate(-90 93.9 77.5)">N</text>
<text x="94.3" y="72.4">1</text>
<text x="99.3" y="72.4">6</text>
<text x="103.5" y="72.4">10 PE</text>
<text x="163.6" y="77.5" transform="rotate(-90 163.6 77.5)">N</text>
<text x="163.8" y="72.4">N</text>
<text x="169" y="72.4">L PE</text>
<text x="187" y="77.5" transform="rotate(-90 187 77.5)">N</text>
<text x="187.1" y="72.4">N</text>
<text x="192.4" y="72.4">L PE</text>
<text x="210.3" y="77.5" transform="rotate(-90 210.3 77.5)">N</text>
<text x="210.5" y="72.4">N</text>
<text x="215.7" y="72.4">L PE</text>
<text x="233.7" y="77.5" transform="rotate(-90 233.7 77.5)">N</text>
<text x="233.8" y="72.4">N</text>
<text x="239.1" y="72.4">L PE</text>
<text x="257.1" y="77.5" transform="rotate(-90 257.1 77.5)">N</text>
<text x="257.2" y="72.4">N</text>
<text x="262.4" y="72.4">L PE</text>
<text x="280.7" y="77.5" transform="rotate(-90 280.7 77.5)">N</text>
<text x="281.2" y="72.4">1</text>
<text x="286.2" y="72.4">6</text>
<text x="290.4" y="72.4">10 PE</text>
<text x="327.5" y="77.5" transform="rotate(-90 327.5 77.5)">N</text>
<text x="327.9" y="72.4">1</text>
<text x="332.9" y="72.4">6</text>
<text x="337.1" y="72.4">10 PE</text>
<text x="373.9" y="77.5" transform="rotate(-90 373.9 77.5)">N</text>
<text x="373.9" y="72.4">N</text>
<text x="379.1" y="72.4">L PE</text>
<text x="52.3" y="79" transform="rotate(-90 52.3 79)">701</text>
<text x="57.7" y="79" transform="rotate(-90 57.7 79)">702</text>
<text x="99.1" y="79" transform="rotate(-90 99.1 79)">703</text>
<text x="104.5" y="79" transform="rotate(-90 104.5 79)">704</text>
<text x="168.9" y="79" transform="rotate(-90 168.9 79)">705</text>
<text x="192.2" y="79" transform="rotate(-90 192.2 79)">706</text>
<text x="215.6" y="79" transform="rotate(-90 215.6 79)">707</text>
<text x="239" y="79" transform="rotate(-90 239 79)">708</text>
<text x="262.3" y="79" transform="rotate(-90 262.3 79)">709</text>
<text x="286" y="79" transform="rotate(-90 286 79)">710</text>
<text x="291.4" y="79" transform="rotate(-90 291.4 79)">711</text>
<text x="332.7" y="79" transform="rotate(-90 332.7 79)">712</text>
<text x="338.1" y="79" transform="rotate(-90 338.1 79)">713</text>
<text x="379.1" y="79" transform="rotate(-90 379.1 79)">714</text>
<text x="42.4" y="113.6" transform="rotate(-90 42.4 113.6)">XT4</text>
<text x="47" y="109.3" transform="rotate(-90 47 109.3)">1</text>
<text x="52.3" y="109.3" transform="rotate(-90 52.3 109.3)">2</text>
<text x="57.7" y="109.3" transform="rotate(-90 57.7 109.3)">3</text>
<text x="63.1" y="109.3" transform="rotate(-90 63.1 109.3)">4</text>
<text x="93.7" y="109.3" transform="rotate(-90 93.7 109.3)">5</text>
<text x="99.1" y="109.3" transform="rotate(-90 99.1 109.3)">6</text>
<text x="104.5" y="109.3" transform="rotate(-90 104.5 109.3)">7</text>
<text x="109.9" y="109.3" transform="rotate(-90 109.9 109.3)">8</text>
<text x="163.5" y="109.3" transform="rotate(-90 163.5 109.3)">9</text>
<text x="168.9" y="109.3" transform="rotate(-90 168.9 109.3)">10</text>
<text x="174.3" y="109.3" transform="rotate(-90 174.3 109.3)">11</text>
<text x="186.9" y="109.3" transform="rotate(-90 186.9 109.3)">12</text>
<text x="192.2" y="109.3" transform="rotate(-90 192.2 109.3)">13</text>
<text x="197.6" y="109.3" transform="rotate(-90 197.6 109.3)">14</text>
<text x="210.2" y="109.3" transform="rotate(-90 210.2 109.3)">15</text>
<text x="215.6" y="109.3" transform="rotate(-90 215.6 109.3)">16</text>
<text x="221" y="109.3" transform="rotate(-90 221 109.3)">17</text>
<text x="233.6" y="109.3" transform="rotate(-90 233.6 109.3)">18</text>
<text x="239" y="109.3" transform="rotate(-90 239 109.3)">19</text>
<text x="244.3" y="109.3" transform="rotate(-90 244.3 109.3)">20</text>
<text x="257" y="109.3" transform="rotate(-90 257 109.3)">21</text>
<text x="262.3" y="109.3" transform="rotate(-90 262.3 109.3)">22</text>
<text x="267.7" y="109.3" transform="rotate(-90 267.7 109.3)">23</text>
<text x="280.6" y="109.3" transform="rotate(-90 280.6 109.3)">24</text>
<text x="286" y="109.3" transform="rotate(-90 286 109.3)">25</text>
<text x="291.4" y="109.3" transform="rotate(-90 291.4 109.3)">26</text>
<text x="296.8" y="109.3" transform="rotate(-90 296.8 109.3)">27</text>
<text x="327.4" y="109.3" transform="rotate(-90 327.4 109.3)">28</text>
<text x="332.7" y="109.3" transform="rotate(-90 332.7 109.3)">29</text>
<text x="338.1" y="109.3" transform="rotate(-90 338.1 109.3)">30</text>
<text x="343.5" y="109.3" transform="rotate(-90 343.5 109.3)">31</text>
<text x="373.7" y="109.3" transform="rotate(-90 373.7 109.3)">32</text>
<text x="379.1" y="109.3" transform="rotate(-90 379.1 109.3)">33</text>
<text x="384.5" y="109.3" transform="rotate(-90 384.5 109.3)">34</text>
<text x="47.1" y="116.4" transform="rotate(-90 47.1 116.4)">N</text>
<text x="52.3" y="117.9" transform="rotate(-90 52.3 117.9)">701</text>
<text x="57.7" y="117.9" transform="rotate(-90 57.7 117.9)">702</text>
<text x="93.9" y="116.4" transform="rotate(-90 93.9 116.4)">N</text>
<text x="99.1" y="117.9" transform="rotate(-90 99.1 117.9)">703</text>
<text x="104.5" y="117.9" transform="rotate(-90 104.5 117.9)">704</text>
<text x="163.6" y="116.4" transform="rotate(-90 163.6 116.4)">N</text>
<text x="168.9" y="117.8" transform="rotate(-90 168.9 117.8)">705</text>
<text x="187" y="116.4" transform="rotate(-90 187 116.4)">N</text>
<text x="192.2" y="117.8" transform="rotate(-90 192.2 117.8)">706</text>
<text x="210.3" y="116.4" transform="rotate(-90 210.3 116.4)">N</text>
<text x="215.6" y="117.8" transform="rotate(-90 215.6 117.8)">707</text>
<text x="233.7" y="116.4" transform="rotate(-90 233.7 116.4)">N</text>
<text x="239" y="117.8" transform="rotate(-90 239 117.8)">708</text>
<text x="257.1" y="116.4" transform="rotate(-90 257.1 116.4)">N</text>
<text x="262.3" y="117.8" transform="rotate(-90 262.3 117.8)">709</text>
<text x="280.7" y="116.4" transform="rotate(-90 280.7 116.4)">N</text>
<text x="286" y="117.8" transform="rotate(-90 286 117.8)">710</text>
<text x="291.4" y="117.8" transform="rotate(-90 291.4 117.8)">711</text>
<text x="327.5" y="116.4" transform="rotate(-90 327.5 116.4)">N</text>
<text x="332.7" y="117.8" transform="rotate(-90 332.7 117.8)">712</text>
<text x="338.1" y="117.8" transform="rotate(-90 338.1 117.8)">713</text>
<text x="373.9" y="116.4" transform="rotate(-90 373.9 116.4)">N</text>
<text x="379.1" y="117.9" transform="rotate(-90 379.1 117.9)">714</text>
<text x="76.5" y="121.2">VS1</text>
<text x="123.5" y="121.2">VS2</text>
<text x="310.1" y="121.2">VS3</text>
<text x="357" y="121.2">VS4</text>
<text x="55.3" y="154.8">L6</text>
<text x="102.1" y="154.8">L5</text>
<text x="289" y="154.8">L3</text>
<text x="335.5" y="154.9">L4</text>
<text x="54.9" y="158.9">Лист 1.1</text>
<text x="101.6" y="158.9">Лист 1.1</text>
<text x="173" y="159.5" transform="rotate(-90 173 159.5)">K1</text>
<text x="196.4" y="159.5" transform="rotate(-90 196.4 159.5)">K2</text>
<text x="219.7" y="159.5" transform="rotate(-90 219.7 159.5)">K3</text>
<text x="243.1" y="159.5" transform="rotate(-90 243.1 159.5)">K4</text>
<text x="266.4" y="159.5" transform="rotate(-90 266.4 159.5)">K5</text>
<text x="288.5" y="158.9">Лист 1.1</text>
<text x="335" y="159">Лист 1.1</text>
<text x="383.3" y="159.5" transform="rotate(-90 383.3 159.5)">K6</text>
<text x="170.7" y="172.1">L1</text>
<text x="194.1" y="172.1">L1</text>
<text x="217.4" y="172.1">L2</text>
<text x="240.8" y="172.1">L1</text>
<text x="264.1" y="172.1">L1</text>
<text x="381" y="172.1">L8</text>
<text x="166.4" y="176.3">Лист 1.1</text>
<text x="189.7" y="176.3">Лист 1.1</text>
<text x="213.1" y="176.3">Лист 1.1</text>
<text x="236.5" y="176.3">Лист 1.1</text>
<text x="259.8" y="176.3">Лист 1.1</text>
<text x="376.6" y="176.3">Лист 1.1</text>
<text x="41.2" y="192.4">N</text>
<text x="41.2" y="204.1">0v5</text>
<text x="162.5" y="212.8">K1</text>
<text x="185.9" y="212.8">K2</text>
<text x="209.3" y="212.8">K3</text>
<text x="232.7" y="212.8">K4</text>
<text x="256.1" y="212.9">K5</text>
<text x="372.8" y="212.8">K6</text>
<text x="396.5" y="212.8">K7</text>
<text x="49.8" y="219.1" transform="rotate(-90 49.8 219.1)">1</text>
<text x="55.2" y="219.1" transform="rotate(-90 55.2 219.1)">2</text>
<text x="73.3" y="219.1" transform="rotate(-90 73.3 219.1)">3</text>
<text x="101.9" y="219.1" transform="rotate(-90 101.9 219.1)">4</text>
<text x="120.1" y="219.1" transform="rotate(-90 120.1 219.1)">5</text>
<text x="163.5" y="219.1" transform="rotate(-90 163.5 219.1)">1</text>
<text x="186.9" y="219.1" transform="rotate(-90 186.9 219.1)">2</text>
<text x="210.3" y="219.1" transform="rotate(-90 210.3 219.1)">3</text>
<text x="233.7" y="219.1" transform="rotate(-90 233.7 219.1)">4</text>
<text x="257" y="219.1" transform="rotate(-90 257 219.1)">5</text>
<text x="288.9" y="219.1" transform="rotate(-90 288.9 219.1)">6</text>
<text x="307" y="219.1" transform="rotate(-90 307 219.1)">7</text>
<text x="335.6" y="219.1" transform="rotate(-90 335.6 219.1)">8</text>
<text x="353.7" y="219.1" transform="rotate(-90 353.7 219.1)">9</text>
<text x="373.8" y="219.1" transform="rotate(-90 373.8 219.1)">10</text>
<text x="397.5" y="219.1" transform="rotate(-90 397.5 219.1)">11</text>
<text x="42.2" y="223.3" transform="rotate(-90 42.2 223.3)">XT1</text>
<text x="49.9" y="227.6" transform="rotate(-90 49.9 227.6)">0v5</text>
<text x="55.2" y="227.6" transform="rotate(-90 55.2 227.6)">420</text>
<text x="73.3" y="227.6" transform="rotate(-90 73.3 227.6)">421</text>
<text x="101.9" y="227.6" transform="rotate(-90 101.9 227.6)">422</text>
<text x="120.1" y="227.6" transform="rotate(-90 120.1 227.6)">423</text>
<text x="156.4" y="223.3" transform="rotate(-90 156.4 223.3)">XT2</text>
<text x="211.7" y="237">ШП2</text>
<text x="307.1" y="251.6">КотельнаяРХТУим.Д.И.Менделеева.Приведениеавтоматикибезопасности</text>
<text x="309.8" y="255.7">котловДКВР-4/13всоответствиестребованиямиТРбезопасностисетей</text>
<text x="232.4" y="260.7">Изм.</text>
<text x="242.6" y="260.7">К.уч.</text>
<text x="252.2" y="260.7">Лист</text>
<text x="261.4" y="260.7">№Док.</text>
<text x="274.4" y="260.7">Подп.</text>
<text x="287" y="260.7">Дата</text>
<text x="331.1" y="259.8">газораспределенияигазопотребления</text>
<text x="367.7" y="265.7">Стадия</text>
<text x="384.3" y="265.7">Лист</text>
<text x="400.3" y="265.7">Листов</text>
<text x="234.8" y="275.8">Разраб.</text>
<text x="254.6" y="275.7">Чураков</text>
<text x="286.5" y="275.8">12.22</text>
<text x="307" y="270.7">Автоматизация. Котел№2ДКВР-4/13</text>
<text x="370.7" y="273.2">РД</text>
<text x="384.8" y="273.2">10.4</text>
<text x="404.2" y="273.2">5</text>
<text x="233.4" y="280.7">Проверил</text>
<text x="254.1" y="280.7">Шакиров</text>
<text x="306.2" y="285.7">Схемаэлектрическаяпринципиальная</text>
<text x="379.5" y="283.6">ОООНПП&quot;ЭСН&quot;</text>
<text x="380.9" y="287.8">www.nppesn.ru</text>
<text x="234.1" y="290.6">Н. контр.</text>
<text x="252.9" y="290.6">Корепанов</text>
</g>
<g font-size="2.5">
<text x="74.2" y="125.2">МСТ-110Р</text>
<text x="120.9" y="125.2">МСТ-110Р</text>
<text x="307.8" y="125.2">МСТ-110Р</text>
<text x="354.6" y="125.2">МСТ-110Р</text>
<text x="77.9" y="131.1">Х1.2</text>
<text x="124.7" y="131.1">Х1.2</text>
<text x="311.6" y="131.1">Х1.2</text>
<text x="358.3" y="131.1">Х1.2</text>
<text x="72.9" y="137.1">5</text>
<text x="72.9" y="134.1">4</text>
<text x="75.3" y="134.1">Вых.Закр.</text>
<text x="77.5" y="137.1">Общ.</text>
<text x="119.7" y="137.1">5</text>
<text x="119.7" y="134.1">6</text>
<text x="122" y="134.1">Вых.Откр.</text>
<text x="124.3" y="137.1">Общ.</text>
<text x="306.6" y="137.1">5</text>
<text x="306.6" y="134.1">6</text>
<text x="308.9" y="134.1">Вых.Откр.</text>
<text x="311.2" y="137.1">Общ.</text>
<text x="353.3" y="137.1">5</text>
<text x="353.3" y="134.1">6</text>
<text x="355.6" y="134.1">Вых.Откр.</text>
<text x="357.9" y="137.1">Общ.</text>
<text x="72.9" y="140">6</text>
<text x="75.4" y="140">Вых.Откр.</text>
<text x="119.7" y="140">4</text>
<text x="122.2" y="140">Вых.Закр.</text>
<text x="306.6" y="140">4</text>
<text x="309.1" y="140">Вых.Закр.</text>
<text x="353.3" y="140">4</text>
<text x="355.8" y="140">Вых.Закр.</text>
<text x="72.9" y="148.9">2</text>
<text x="76.9" y="148.9">Пит. N</text>
<text x="77.9" y="146">Х1.1</text>
<text x="119.7" y="148.9">2</text>
<text x="123.7" y="148.9">Пит. N</text>
<text x="124.7" y="146">Х1.1</text>
<text x="306.6" y="148.9">2</text>
<text x="310.6" y="148.9">Пит. N</text>
<text x="311.6" y="146">Х1.1</text>
<text x="353.3" y="148.9">2</text>
<text x="357.3" y="148.9">Пит. N</text>
<text x="358.3" y="146">Х1.1</text>
<text x="72.9" y="151.9">1</text>
<text x="77.1" y="151.9">Пит. L</text>
<text x="119.7" y="151.9">1</text>
<text x="123.9" y="151.9">Пит. L</text>
<text x="306.6" y="151.9">1</text>
<text x="310.8" y="151.9">Пит. L</text>
<text x="353.3" y="151.9">1</text>
<text x="357.5" y="151.9">Пит. L</text>
<text x="72.9" y="166.7">1</text>
<text x="76" y="166.7">Вх.Закр.</text>
<text x="77.9" y="163.7">Х2.1</text>
<text x="119.7" y="166.7">1</text>
<text x="122.8" y="166.7">Вх.Закр.</text>
<text x="124.7" y="163.7">Х2.1</text>
<text x="306.6" y="166.7">1</text>
<text x="309.7" y="166.7">Вх.Закр.</text>
<text x="311.6" y="163.7">Х2.1</text>
<text x="353.3" y="166.7">1</text>
<text x="356.4" y="166.7">Вх.Закр.</text>
<text x="358.3" y="163.7">Х2.1</text>
<text x="72.9" y="169.7">2</text>
<text x="72.9" y="172.6">4</text>
<text x="76" y="172.6">Вх.Откр.</text>
<text x="78.5" y="169.7">Ср.</text>
<text x="119.7" y="169.7">2</text>
<text x="119.7" y="172.6">4</text>
<text x="122.7" y="172.6">Вх.Откр.</text>
<text x="125.2" y="169.7">Ср.</text>
<text x="306.6" y="169.7">2</text>
<text x="306.6" y="172.6">4</text>
<text x="309.6" y="172.6">Вх.Откр.</text>
<text x="312.1" y="169.7">Ср.</text>
<text x="353.3" y="169.7">2</text>
<text x="353.3" y="172.6">4</text>
<text x="356.4" y="172.6">Вх.Откр.</text>
<text x="358.8" y="169.7">Ср.</text>
</g>
</svg>
